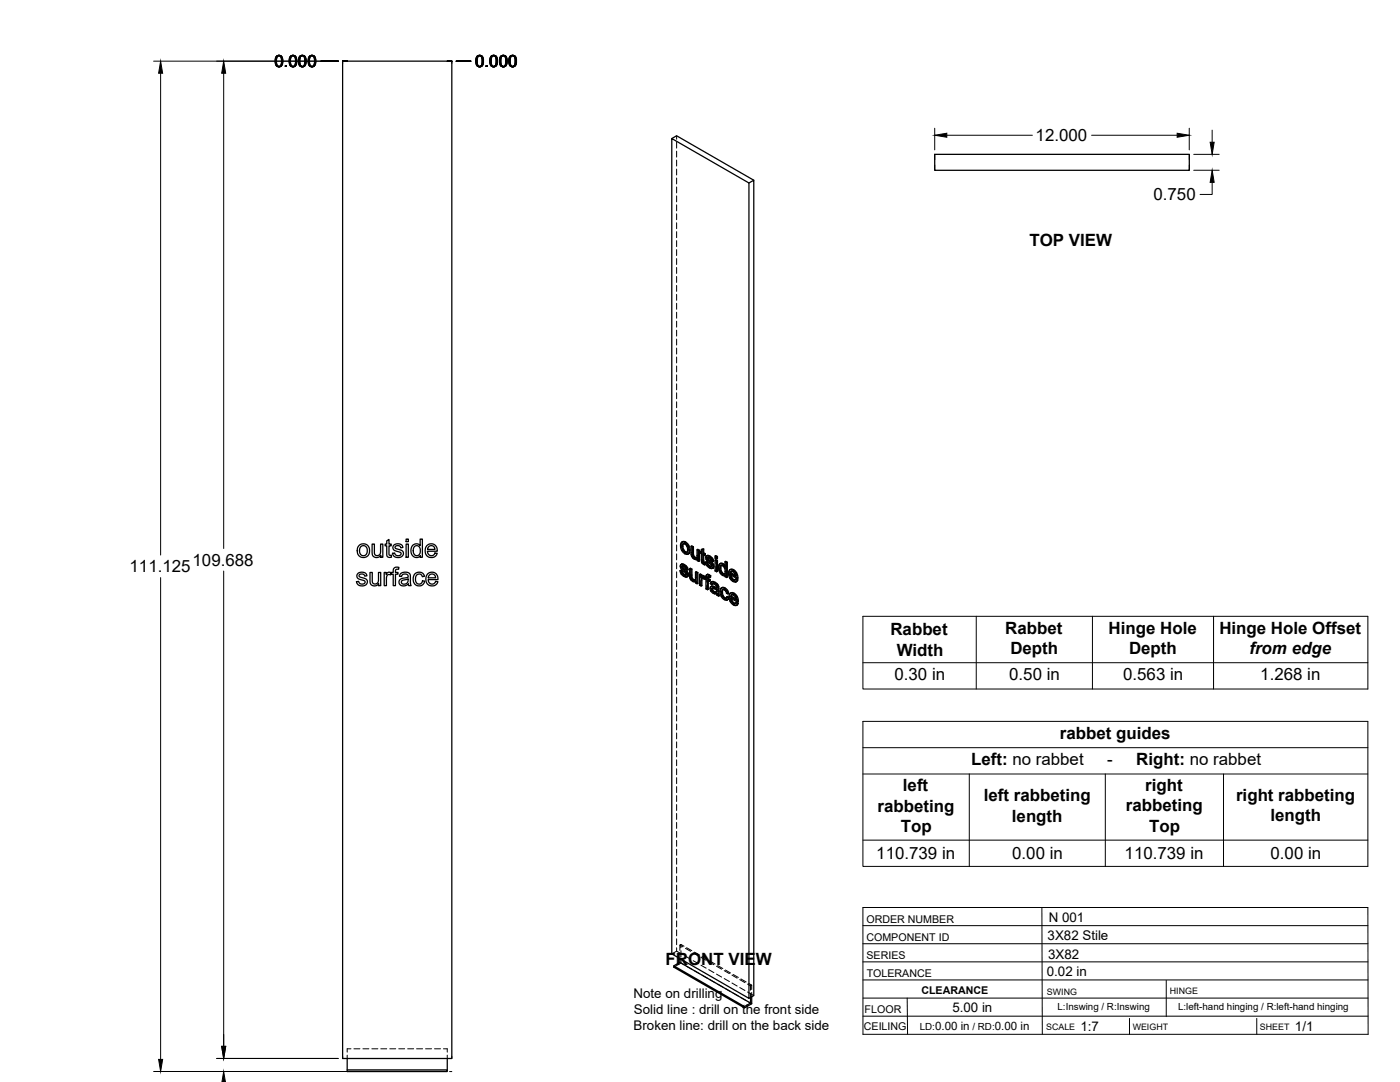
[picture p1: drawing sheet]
<svg xmlns="http://www.w3.org/2000/svg" width="559mm" height="432mm" viewBox="0 0 559 432" stroke-linecap="round" stroke-linejoin="round" font-family="sans-serif">
<!-- layer: Visible -->
<g fill="none" stroke="#000" stroke-width=".51">
<path d="M136.8 24.4h43.5v398h-43.5zM268.1 55.3l30.8 17.7v325.4l-30.8-17.7zM268.1 55.3l2-1.1 30.8 17.7M298.9 73l2-1.1v325.4l-2 1.1M373.1 61.6h101.6v6.4h-101.6zM143.4 217.6a2.69 2.69 0 0 1 4 1.2 2.69 2.69 0 0 1-2 3.7 2.8 2.8 0 0 1-2.7-1.8 2.8 2.8 0 0 1 .7-3.1zM143.9 218.2a1.7 1.7 0 0 1 2.2 0 1.7 1.7 0 0 1 .5 2.1 1.57 1.57 0 0 1-1.9 1.4 1.57 1.57 0 0 1-1.2-1.9zM148.5 217.1h.9v3.4a1.29 1.29 0 0 0 1.6 1.2 1.29 1.29 0 0 0 .9-1.8v-2.8h.9v5.3h-.8v-.8a1.88 1.88 0 0 1-2.2 .8 1.88 1.88 0 0 1-1.3-2zM154.4 215.8l.9-.5v1.8h.8v.7h-.8v3.3l.1 .5h.7l.2 .8a1.3 1.3 0 0 1-1.5-.1 1.3 1.3 0 0 1-.4-1.4v-3.1h-.7v-.7h.7zM157.2 217.6a2.27 2.27 0 0 1 3.6 .9l-.8 .1a1.1 1.1 0 0 0-1.2-.9 1.1 1.1 0 0 0-1 1l1.8 .7a1.6 1.6 0 0 1 1.4 1.9 1.6 1.6 0 0 1-2.1 1.2l-1.2-.2-.7-.6-.3-.9 .8-.1a1.23 1.23 0 0 0 1.3 1.2 1.23 1.23 0 0 0 1.2-1.3l-.1-.1a3.6 3.6 0 0 1-3.1-1.8zM162.1 217.1h.9v5.3h-.9zM162.1 215.1h.9v1.1h-.9z"/>
<path d="M164.7 217.7a2.01 2.01 0 0 1 3 0v-2.6h.9v7.3h-.8v-.7a2.24 2.24 0 0 1-2.9 .4 2.24 2.24 0 0 1-.9-2.7zM165.3 218.2a1.49 1.49 0 0 1 1.9-.2 1.49 1.49 0 0 1 .6 1.8 1.5 1.5 0 0 1-1.5 2 1.5 1.5 0 0 1-1.4-2zM170.4 217.7a2.47 2.47 0 0 1 2.9-.4 2.47 2.47 0 0 1 1.2 2.7h-3.9a1.54 1.54 0 0 0 1.2 1.7 1.54 1.54 0 0 0 1.8-1l.9 .1a2.57 2.57 0 0 1-3.5 1.5 2.57 2.57 0 0 1-1.2-3.6zM171.1 218.2a1.45 1.45 0 0 1 1.6-.3 1.45 1.45 0 0 1 .9 1.4h-2.9zM272.2 216.3l.8-.2 .7 .2zM272.2 216.3a3.1 3.1 0 0 0 2.4 4.8l.3-.2M272.3 218.1l.3 1.4M272.6 219.5l.3-.1 .8 .8-.4 .2zM272.8 217l-.2 .9M272.9 219.4l-.3-1.5-.3 .2a.88 .88 0 0 1 .6-1.2 .88 .88 0 0 1 1.1 .8 1.75 1.75 0 0 1-.3 2.8l-.4-.1M273.3 216.5l1.3 1.3 .3-.2 .5 1.9M273.7 216.3l1.2 1.3"/>
<path d="M274.6 217.8l.5 1.9 .3-.2-.2 1.2M275.1 219.7l-.2 1.2 .3-.2-.6 .4M275.8 218l.7 .4 .3-.2v3.2M276.5 218.4v3h.3l.3 .6M276.8 218.2l-.7-.4-.3 .2v2.7a2.01 2.01 0 0 0 2.5 2.4M278.2 219.4l.6 .4 .4-.2v4.3l-.4 .1v-4.2M279.2 219.6l-.7-.4-.3 .2-.1 3.1M279.9 219.3l1-.2v1.5M280.6 219.2v1.5l.3-.1 .6 .3M280.9 219.1l-1 .2v1.1l-.4-.3M142.9 228.8a2.26 2.26 0 0 1 3.6 1l-.9 .1a1.14 1.14 0 0 0-1.2-.8 1.14 1.14 0 0 0-1 .9l1.8 .7a1.6 1.6 0 0 1 1.4 2 1.6 1.6 0 0 1-2.1 1.1l-1.2-.2-.7-.6-.3-.8 .9-.2a1.23 1.23 0 0 0 1.2 1.2 1.23 1.23 0 0 0 1.2-1.3l-.1-.1a3.6 3.6 0 0 1-3-1.8zM147.7 228.5h.9v3.4a1.29 1.29 0 0 0 1.6 1.1 1.29 1.29 0 0 0 .9-1.7v-2.8h.9v5.2h-.8v-.8a1.88 1.88 0 0 1-2.3 .9 1.88 1.88 0 0 1-1.2-2.1z"/>
<path d="M153.4 228.5h.7v.8l.9-.9 2 .1v-.6a1.52 1.52 0 0 1 .6-1.4 1.52 1.52 0 0 1 1.6-.1l-.1 .8h-.3a.87 .87 0 0 0-.9 .3 .87 .87 0 0 0-.1 1h1.1v.7h-1.1v4.5h-.8v-4.5h-.9v-.5l-.2 .7a1.17 1.17 0 0 0-1.4 .2 1.17 1.17 0 0 0-.3 1.4v2.7h-.8zM159.8 229a2.31 2.31 0 0 1 4 .9l.3 3.8h-.9l-.2-.6a2 2 0 0 1-2.3 .8 2 2 0 0 1-1.4-1.9 2.75 2.75 0 0 1 3-1.5 .69 .69 0 0 0 .6-.7 .69 .69 0 0 0-.6-.6 1.4 1.4 0 0 0-2 .9l-.9-.1zM160.3 231.9l2.4-.8a1.47 1.47 0 0 1-.5 1.8 1.47 1.47 0 0 1-1.8-.1zM165.5 229.1a2.25 2.25 0 0 1 3.9 .9l-.8 .1a1.44 1.44 0 0 0-1.9-1 1.44 1.44 0 0 0-.9 2 1.46 1.46 0 0 0 1 2 1.46 1.46 0 0 0 1.8-1.3l.9 .1a2.39 2.39 0 0 1-3 1.8 2.39 2.39 0 0 1-1.5-3.2zM170.6 229.1a2.47 2.47 0 0 1 3-.5 2.47 2.47 0 0 1 1.2 2.7h-3.9a1.53 1.53 0 0 0 1.1 1.8 1.53 1.53 0 0 0 1.9-1.1l.9 .1a2.57 2.57 0 0 1-3.5 1.5 2.57 2.57 0 0 1-1.2-3.6zM171.4 229.5a1.45 1.45 0 0 1 1.6-.3 1.45 1.45 0 0 1 .9 1.4h-3zM271.4 227.8l.6 .2M271.9 225.2l1.3 .1M272 228l.4-.2 .2 .8-.3 .2zM272.1 226.2l.1 .3 .3-.2 .3 .4M272.2 226.5l.2 .3 .4-.1 1.4 1.3M272.2 225.1l-.4 .2"/>
<path d="M272.3 228.8l.7 .6h.8M272.3 225.3l.6 .2 .3-.2 .8 .6M272.4 227.8l-.7-.2-.3 .2a2.49 2.49 0 0 0 2.9 2.3M272.4 226.8l1.5 1.4 .3-.2 .5 .7M272.5 225.9l-.1 .1M272.5 226.3l-.1-.3-.3 .2a.97 .97 0 0 1 1.6 .7v.4l.6 .2M272.6 228.6l.7 .7M272.6 225.1l-.2-.1a1.32 1.32 0 0 0-1 1.3 1.32 1.32 0 0 0 1 1.3 1.93 1.93 0 0 1 1.4 1.9l-.2 .1M272.9 225.5l.7 .6 .4-.2 .4 .7M273 229.4l.6 .2M273.6 226.1l.5 .7 .3-.2 .3 .8-.4 .1-.2-.7M273.7 220.2l.5 .1"/>
<path d="M273.7 229.6h-.1M273.9 228.2l.4 .6 .4-.1 .1 .7M274.3 228.8l.2 .8 .3-.2-.2 .6M274.5 229.6l-.2 .5 .3-.1-.5 .3M275.2 226.9l.6 .4 .4-.2v3.2M275.8 227.3l.1 3.2 .3-.2 .3 .6M275.9 230.5l.2 .6 .4-.2 .4 .4M276.1 231.1l.5 .4h.9l-.3 .1M276.2 227.1l-.7-.3-.3 .1v2.7a2 2 0 0 0 2.5 2.4M276.5 221.6l.2 .6 .4-.2 .4 .4M276.6 231.5l.6 .1M276.7 222.2l.5 .4 .9-.1"/>
<path d="M277.2 222.6l.5 .1M277.6 228.3l.6 .4 .4-.2v4.3l-.4 .2v-4.3M277.7 232.1l-.2 .1M277.7 232v.6l.5 .4M278 222.6l-.3 .1M278.1 222.5l-.4 .2M278.3 223.1v.6l.5 .3M278.3 223.1l-.3 .2M278.6 228.5l-.7-.4-.3 .2v2.9l-.4 .4M279.2 229.2l.6 .4 .3-.2v.5l.4-.2M279.8 229.6v.6l.7-.5h.4M279.9 220l-.4 .1v.6l.4 .3v2.4a1.51 1.51 0 0 0 1.7 1.9l-.1-.7h-.6"/>
<path d="M280 230.9l.2 2.8-.4 .2v-2.3M280.1 229.4l-.6-.4-.3 .2v4.3l.6 .4M280.2 229.8l.7-.1 .6 .5M280.3 230.6v.1M280.6 220.7l.6 .4 .3-.2v.6l-.3 .2v-.6M280.6 229.9l.6 .5M280.6 224.3l.6 .2M280.7 224.5l.8 .1M280.9 221.5v2.6M281 231.1l-.8-.5-.2 .3 .3-.2-.1 .8M281 231.1l.2-.5v.3l.6 .4v3.7l.6 .4M281.2 221.7l-.6-.4v2.7l.4 .3"/>
<path d="M281.2 224.8l.1 .7M281.2 231l-.2 .1M281.5 230.2l.3 .1M281.6 224.3l.6 .3M282.1 221.8l1.3 .1M282.2 229.4h.9l.6 .4M282.2 224.6l.3-.2 .3 .8-.3 .2zM282.3 222.8l.6 .4M282.4 223.1l.2 .3 .3-.2 1.5 1.4M282.4 231.1l.7 .4 .3-.2v.6l-.3 .2v-.6M282.4 221.7l-.5 .2M282.5 225.4l.6 .6h.9"/>
<path d="M282.5 229.2l-.5 .2M282.5 221.8l.5 .3 .4-.2 .7 .6M282.5 224.4l-.6-.2-.3 .1a2.49 2.49 0 0 0 2.9 2.4M282.6 223.4l1.5 1.4 .3-.2 .4 .7M282.6 222.5v.1M282.7 222.9l-.1-.3-.3 .2a1.04 1.04 0 0 1 1.5 .8l.7 .5M282.7 231.8v3.4l-.3 .2v-3.8l.7 .5M282.7 230.2v.7M282.8 229.6l.6 .4 .3-.2-.4 .7 .1-.5M282.8 225.2l.7 .6M282.8 221.7l-.2-.1a1.32 1.32 0 0 0-1 1.3 1.32 1.32 0 0 0 1 1.3 1.93 1.93 0 0 1 1.4 1.9l-.2 .1M283 222.1l.8 .6 .3-.2 .5 .7"/>
<path d="M283.1 229.4l-.6-.2-.5 .2-.2 1.3-.6-.3 .3-.2M283.1 226l.7 .2M283.3 230.5l-.8-.3-.1 .9 .3-.2 .7 .4M283.8 222.7l.5 .7 .3-.2 .2 .7-.3 .2-.2-.7M283.8 234.1l.8-.2 1.4 .5M283.8 226.2h.1M284.1 235.2l.1 .6 .4-.2 .5 .5M284.1 224.8l.4 .6 .3-.1 .2 .7M284.1 234.9v.3l.3-.2 .2 .6M284.2 233.9l-.5 .2M284.2 235.8l.6 .5h1h-1M284.3 234.8l-.2 .1"/>
<path d="M284.3 232.2l.9 .4 .3-.2 .8 .6M284.4 234.8h.3a1.07 1.07 0 0 1 1.3 1.1l-.5 .6M284.4 234.8l-.3 .1M284.4 234.8v.2M284.5 225.4l.1 .7 .4-.1-.2 .5M284.5 232.9l-.4 .5 .1-.2a1.4 1.4 0 0 1 1.8 1.5l-1.7-.6M284.6 233.9h-.1a1.2 1.2 0 0 0-1.2 .9 1.2 1.2 0 0 0 .6 1.4l1.6 .8a.43 .43 0 0 1 .6-.1 .43 .43 0 0 1 .1 .6l.6 .4M284.6 226.1l-.1 .6 .3-.2-.5 .3M284.6 232.1l-.8 .2M285.2 232.6l.7 .6 .4-.2 .4 .5M285.4 223.5l.3-.1 .7 .3-.4 .2zM285.4 221.9l.3-.2 .7 .4-.4 .2z"/>
<path d="M285.4 223.5v4.3l.6 .4M285.4 221.9v.8l.6 .4M285.5 232.4l-.9-.3-.8 .2-.3 .6 .6 .5M285.9 233.2l.5 .5 .3-.2 .2 .6M286.4 223.7v4.3l-.4 .2v-4.3M286.4 222.1v.8l-.4 .2v-.8M286.4 233.7l.2 .6 .3-.2 .1 3M286.6 234.3l.1 3 .3-.2 .1 .6-.3 .2-.1-.6M287.4 226.8l.3 1.5M287.5 224.9h1.1l.7 .5M287.7 225.8a2.1 2.1 0 0 1 1.5 3.2l-.8 .1M287.7 225.8l-.3 1 .3-.1 .3 1.4"/>
<path d="M287.7 228.3l.3-.2 .8 .8-.5 .1zM287.8 225.7l-.1 .1M287.8 224.7l-.5 .3M288 225.7l-.3 1M288.1 236.5l.2 1.4 .3-.2 .8 .8M288.2 234.6l.9 .2 .3-.2 1 1M288.3 237.9l.8 .8h.8M288.3 225.1l.6 .5h.5M288.5 234.4l-.6 .3M288.6 235.3l-.2 1M288.6 224.9a1.44 1.44 0 0 0-1.6 .4 1.44 1.44 0 0 0-.2 1.6v.2a2.49 2.49 0 0 0 2.5 2.6l.1-.1M288.8 228.9l.4 .1"/>
<path d="M289.1 234.8l1 1 .3-.2 .5 1.3-.3 .1-.5-1.2M289.4 224.2l.6 .3 .3-.1v5.9l-.3 .2v-6M289.4 234.6a1.33 1.33 0 0 0-1.5 .1 1.33 1.33 0 0 0-.5 1.4 2.99 2.99 0 0 0 2.7 3.4M289.4 229.6v.5l.6 .4M289.4 229.6l-.2 .2M290 238.2l.6 .4M290.3 224.4l-.6-.4-.3 .2v2.1l-.5-.7M290.6 237l-.6-.2a1.19 1.19 0 0 0-.6-1.1 1.19 1.19 0 0 0-1.2-.1l-.1 .9 .3-.2 .2 1.4M290.6 238.6l.4-.2-.3 .7-.6 .4zM291 238.4l-.7-.4-.6 .8-.6-.1M291.3 227.4h1.5l1.2 1.2M291.4 236.8l1.6-.1 1.2 1.3"/>
<path d="M291.5 228.8l2 1.2a1.51 1.51 0 0 0-1.9-1.8l-.1 .6 .3-.2 1.7 1M291.7 238.1l2 1.2a1.5 1.5 0 0 0-1.9-1.7l-.1 .5 .3-.1 1.7 .9M291.8 230.6l.7 .9 .9-.1M291.8 229.6l.3 .8M292 228l-.2 .6M292 238.9l.3 .9M292 240l.7 .8h.9M292.2 237.4l-.2 .6M292.5 227.5l1.2 1.3 .3-.2 .5 2M292.5 231.5l.6 .1M292.7 236.9l1.1 1.1a1.62 1.62 0 0 1 .9 1.9M292.8 227.4a1.51 1.51 0 0 0-1.8 .2 1.51 1.51 0 0 0-.2 1.9 2.52 2.52 0 0 0 3.2 2.6l.5-.7"/>
<path d="M293 236.7a1.52 1.52 0 0 0-1.8 .3 1.52 1.52 0 0 0-.2 1.9 2.53 2.53 0 0 0 3.2 2.5l.5-.6M293.3 231.5l-.2 .1M293.5 231.1l.7 .5M293.7 228.8l.5 1.9 .3-.1-.3 .1M293.9 238.2l.5 1.9 .3-.2-.3 .2M294.2 230.9l-2.8-1.6 .4 1.3 .3-.2 .8 .9M294.5 231.4l-.7 .8M294.5 231.4l-.6-.5-.8 .7M292.7 240.8l.6 .2M293.5 240.9l-.2 .1M293.7 240.5l.7 .5M294.4 240.3l-2.8-1.6 .4 1.3 .3-.2 .8 .8"/>
<path d="M294.7 240.8l-.7 .8M294.7 240.8l-.7-.5-.7 .7M271.4 382.5v1.5l-2.5 1.4v.6l28.3 16.2v-.5l-28.3-16.3M271.4 384l28.2 16.3-2.4 1.4M299.6 398.1v2.2M300 397.8v2.8l-2.8 1.6M138.6 422.4v5.2h39.9v-.6h-39.9M178.5 422.4v4.6"/>
</g>
<!-- layer: Hidden -->
<g fill="none" stroke="#000" stroke-width=".4">
<path d="M270.1 54.2v1.4M270.1 56.7v2.4M270.1 60.3v2.4M270.1 63.9v2.4M270.1 67.5v2.4M270.1 71v2.4M270.1 74.6v2.4M270.1 78.2v2.4M270.1 81.7v2.4M270.1 85.3v2.4M270.1 88.9v2.4M270.1 92.5v2.3"/>
<path d="M270.1 96v2.4M270.1 99.6v2.4M270.1 103.2v2.4M270.1 106.7v2.4M270.1 110.3v2.4M270.1 113.9v2.4M270.1 117.5v2.3M270.1 121v2.4M270.1 124.6v2.4M270.1 128.2v2.4M270.1 131.8v2.3M270.1 135.3v2.4"/>
<path d="M270.1 138.9v2.4M270.1 142.5v2.3M270.1 146.1v2.3M270.1 149.6v2.4M270.1 153.2v2.4M270.1 156.8v2.3M270.1 160.3v2.4M270.1 163.9v2.4M270.1 167.5v2.4M270.1 171v2.4M270.1 174.6v2.4M270.1 178.2v2.4"/>
<path d="M270.1 181.8v2.4M270.1 185.3v2.4M270.1 188.9v2.4M270.1 192.5v2.4M270.1 196v2.4M270.1 199.6v2.4M270.1 203.2v2.4M270.1 206.8v2.3M270.1 210.3v2.4M270.1 213.9v2.4M270.1 217.5v2.4M271.9 217.6l.5 1.9-.3 .2"/>
<path d="M272.4 219.5l1.3 1.3-.4 .2M272.5 216.1l-.9 1.6M272.8 217l-.2 .1M272.9 216.9h.8l-.4 .2M273.7 216.9l.7 .9-.3 .2M274.4 217.8l.4 1-.4 .6M274.8 219.2l-.2 .8-.5 .4M276.1 217.8l.1 3.4-.3 .2M278.5 219.2v2.7l-.4 .6M279.8 219.9v.6l-.3 .2M280.3 219.1v1.1l-.4 .2M270.1 221v2.4"/>
<path d="M270.1 224.6v2.4M270.1 228.2v2.4M270.1 231.8v2.3M270.1 235.3v2.4M270.1 238.9v2.4M271.7 227.6l.5 1.3-.3 .2M271.8 225.8l.2 .6-.3 .2M271.9 225.3l-.4 .6M272 226.4l.4 .7-.3 .1M272.1 225.1l-.5 .4M272.2 228.9l1.1 1-.3 .1M272.3 225.9l.3-.2-.1 .2"/>
<path d="M272.4 227.1l1.6 1.5-.3 .1M272.6 225.8l-.4 .2M272.6 225.7l.6 .2-.3 .2M273.2 225.9l.6 .5-.3 .2M273.3 229.9l.8 .2-.3 .2M273.7 220.8l.9 .3-.3 .2M273.8 226.4l.2 .7-.3 .2M274 229.4h-.2M274 228.6l.2 .5-.4 .2M274 229.4l-.3 .2 .3-.2M274 227.1l.7 .3M274.2 229.1l-.2 .3"/>
<path d="M274.5 230.1h-.4M274.5 220.3h-.3M274.9 221l-.3 .1M275.5 226.8l.1 3.3-.3 .2M275.6 230.1l.2 .7-.3 .1M275.8 230.8l.4 .6-.3 .2M276.2 221.2l.2 .6-.3 .2M276.2 231.4l.6 .5-.3 .2M276.4 221.8l.4 .7-.3 .2M276.8 222.5l.6 .5-.3 .1M276.8 231.9l.6 .2 .6-.3-.2 .2M277.4 223l.7 .2 .5-.3-.2 .2"/>
<path d="M277.7 231.4l-.4 .2M277.8 231.2l-.3 .3M277.9 228.1v2.7l-.4 .6M278 231.8v.7l-.3 .1M278 232.5l.6 .3M278.1 222.5h.1M278.1 222.5l-.1 .1M278.3 222.5l-.4 .2M278.4 222.3l-.3 .2M278.6 222.9v.6l-.3 .2M278.6 223.5l.6 .4M279.5 231.8v1.5l-.3 .2"/>
<path d="M279.5 233.3l.7 .4M279.5 229v1.6M279.8 220.5l.5 .3-.4 .2M279.9 220l.4 .2M280.1 229.9v.1M280.2 230.6l.3-.2-.2 .2M280.3 220.8v3.4l-.3 .1M280.3 224.2l.3 .4-.3 .2M280.4 229.7l-.6 .5M280.4 230.4l-.3 .2M280.5 230.4l.4 .1-.3 .2M280.6 221.3l.3-.2v.4"/>
<path d="M280.6 224.6l.5 .5-.3 .2M280.9 230.5l.4 .4M280.9 221.1l.6 .4M281.1 225.1l.5 .2M281.2 230.6l.3-.2-.2 .5M281.3 230.9l-.1 .1M281.5 230.8l.6 .3-.3 .2M281.5 230.4l-.3 .5M281.5 230.3l-.3 .2M281.8 230.3l.3 .2M281.9 224.2l.5 1.3-.4 .2M282 222.4l.1 .6-.3 .2"/>
<path d="M282.1 233.6v1.2l-.3 .2M282.1 234.8l.6 .4M282.1 231.1v1.2M282.1 221.9l-.4 .6M282.1 223l.4 .6-.3 .2M282.2 229.4l-.1 1.1-.3 .2M282.3 221.7l-.5 .4M282.3 229.2l-.5 .4M282.4 225.5l1.1 1-.4 .1M282.4 231.6l.3-.2v.4M282.5 222.5l.3-.2-.2 .2M282.5 230.2l.3-.2-.1 .2"/>
<path d="M282.5 223.6l1.6 1.6-.3 .1M282.7 231.4l.7 .5M282.7 222.4l-.3 .1M282.8 222.3l.6 .2-.3 .2M282.8 230l.4 .1-.3 .2M283.2 230.1l.4 .3M283.4 222.5l.6 .5-.3 .2M283.5 226.5l.8 .2-.4 .2M283.7 234.6l.3 1.1-.3 .2M283.8 232.7l.6 .5M283.8 234.1l-.4 .7M284 223l.2 .7-.3 .2"/>
<path d="M284 234l-.5 .3M284 235.7l1 .9-.3 .2M284.1 232.2l-.6 .7M284.1 226h-.1M284.1 226l-.3 .2M284.1 225.2l.2 .5-.3 .1M284.2 232.1l-.4 .2M284.2 223.7l.6 .2M284.3 225.7l-.2 .3M284.4 232.9l.4-.2-.3 .2M284.5 234.7l.2-.1zM284.5 234.7l-.2 .1"/>
<path d="M284.5 234.6l-.3 .2M284.6 226.7h-.3M284.7 234.6l1.6 .5-.3 .2M284.8 232.7l.6 .2-.3 .2M285 236.6l.7 .2-.4 .2M285.4 232.9l.7 .7-.3 .2M285.7 236.8l.6-.1-.3 .2M285.7 226.1v1.5l-.3 .2M285.7 221.7v.9l-.3 .1M285.7 227.6l.7 .4M285.7 223.4v1.5M285.7 222.6l.7 .3"/>
<path d="M286 234.4l.3 .1M286 236.2l-.3 .2M286.1 233.6l.2 .7-.3 .2M286.2 236l-.4 .3M286.3 235.1l-.1 .9-.3 .2M286.3 234.3l-.3 .4M286.3 236.7l.2 .6-.3 .2M286.5 237.3l.6 .4M287.1 226.3l.2 1.3-.3 .2M287.3 225.2l-.2 1.1-.3 .2M287.3 227.6l.6 1.1-.4 .2M287.6 224.9l-.6 .5"/>
<path d="M287.7 235.9l.5 1.9-.3 .2M287.9 228.7l.8 .7-.3 .2M287.9 234.8l-.2 1.1-.3 .2M288 225.6h.7l-.3 .2M288 225.6v.1M288.1 225.6l-.3 .1 .2-.1M288.2 237.8l1.2 1.3-.3 .2M288.2 234.5l-.6 .5M288.6 235.3l-.2 .1M288.7 235.2h.7l-.3 .2M288.7 229.4l.6 .2 .4-.2-.2 .2M288.7 225.6l.7 .8-.3 .2"/>
<path d="M289.4 225.6l.3 .5M289.4 239.1l1 .2M289.4 235.2l.6 .6-.3 .2M289.4 226.4l.3 1.5-.3 .2M289.5 228.9l-.3 .1M289.7 224v2.1l-.3 .2M289.7 227.9l-.1 .7-.5 .5M289.7 229.4v.6l-.3 .1M289.7 230l.6 .3M290 235.8l.3 .8-.3 .2M290 238.6l-.1 .1M290.3 236.6l.6 .3"/>
<path d="M290.3 238l-.6 .8M291.1 228.6l.5 1.9-.3 .2M291.3 238l.5 1.9-.4 .2M291.4 229.3l.3-.1 .1 .4M291.6 230.5l1.3 1.4-.4 .2M291.6 227.2l-.8 1.6M291.6 238.7l.3-.2 .1 .4M291.7 229.2l2.8 1.6M291.8 239.9l1.3 1.3-.4 .2M291.8 236.6l-.5 1.4-.3 .2M291.9 238.5l2.8 1.6M292 228h-.2"/>
<path d="M292.1 227.9h.7l-.3 .2M292.2 237.4h-.2M292.3 237.2l.7 .1-.3 .2M292.8 227.9l.8 .9-.3 .2M292.9 231.9l1 .2-.3 .2M293 237.3l.8 .9-.3 .2M293.4 231.4h.1M293.5 229.6l.4 .2M293.5 231.4l-.2 .1 .2-.1M293.6 228.8l.3 1-.4 .2M293.7 238.9l.3 .2M293.8 238.2l.2 .9-.3 .2"/>
<path d="M293.9 230.9l-.4 .5M294.1 232l-.2 .1M270.1 242.5v2.4M270.1 246.1v2.3M270.1 249.6v2.4M270.1 253.2v2.4M270.1 256.8v2.3M293.1 241.2l1 .3-.3 .2M293.8 240.7l-.4 .2M294 240.3l-.4 .5M294.3 241.4l-.2 .1M270.1 260.4v2.3"/>
<path d="M270.1 263.9v2.4M270.1 267.5v2.4M270.1 271.1v2.3M270.1 274.6v2.4M270.1 278.2v2.4M270.1 281.8v2.4M270.1 285.3v2.4M270.1 288.9v2.4M270.1 292.5v2.4M270.1 296.1v2.4M270.1 299.6v2.4M270.1 303.2v2.4"/>
<path d="M270.1 306.8v2.4M270.1 310.3v2.4M270.1 313.9v2.4M270.1 317.5v2.4M270.1 321.1v2.3M270.1 324.6v2.4M270.1 328.2v2.4M270.1 331.8v2.4M270.1 335.4v2.3M270.1 338.9v2.4M270.1 342.5v2.4M270.1 346.1v2.3"/>
<path d="M270.1 349.7v2.3M270.1 353.2v2.4M270.1 356.8v2.4M270.1 360.4v2.3M270.1 363.9v2.4M270.1 367.5v2.4M270.1 371.1v2.4M270.1 374.7v2.3M270.1 378.2v1.4M270.1 379.6l-2 1.1M270.1 379.6l2.5 1.4M271.4 377.2l1.2 .7"/>
<path d="M271.8 378.2v-1.3l-.4 .3v2.1M271.8 379.4v2.4M271.8 376.9l1.2 .7M273.6 378.5l2.1 1.1M274 378.2l2.1 1.2M277.2 380l2 1.2M271.4 380.4v2.1M271.8 384.3l-2.9 1.7M271.8 383v1.3M271.8 384.3l1.2 .7M273.6 381.6l2.1 1.2M274 385.6l2.1 1.2"/>
<path d="M276.7 380.2l2.1 1.2M276.7 383.4l2.1 1.2M277.2 387.4l2 1.2M279.8 382l2.1 1.2M279.8 385.2l2.1 1.2M280.2 381.8l2.1 1.1M280.2 389.2l2.1 1.2M282.9 383.8l2 1.2M282.9 387l2 1.2M283.3 383.5l2.1 1.2M283.3 391l2.1 1.2M286 385.6l2 1.2"/>
<path d="M286 388.7l2 1.2M286.4 385.3l2.1 1.2M286.4 392.7l2.1 1.2M289.1 387.4l2 1.2M289.1 390.5l2 1.2M289.5 387.1l2.1 1.2M289.5 394.5l2.1 1.2M292.2 389.1l2 1.3M292.2 392.3l2 1.2M292.6 388.9l2.1 1.2M292.6 396.3l2.1 1.2M295.3 390.9l2 1.2"/>
<path d="M295.3 394.1l2 1.2M295.7 390.7l2.1 1.2M295.7 398.1l2.1 1.2M298.4 392.7l1.2 .7 .4-.3M298.4 395.9l2.5 1.4M298.8 392.5l1.2 .6M298.8 399.9l1.2 .7M299.6 393.4v1.7M299.6 396.3v1.8M300 393.1v1.8M300 396.1v1.7M140.1 418.5h-1.5v1.4"/>
<path d="M141.3 418.5h2.4M144.8 418.5h2.4M148.4 418.5h2.4M152 418.5h2.4M155.6 418.5h2.3M159.2 418.5h2.3M162.7 418.5h2.4M166.3 418.5h2.4M169.9 418.5h2.4M173.4 418.5h2.4M177 418.5h1.5v1.4M138.6 421.1v1.3"/>
<path d="M178.5 421.1v1.3"/>
</g>
<!-- layer: Reference -->
<path d="M136.8 24.4h1.8zM137.7 24.4h-.9h1.8h-1.8v.9M178.5 24.4h1.8zM179.4 24.4h.9v.9M373.1 61.6v2.1M373.1 65.8v2.2M474.7 61.6v2.1M474.7 65.8v2.2M136.8 421.5v.9h.9M179.4 427.6h.9M180.3 421.5v.9h-.9" fill="none" stroke="#000" stroke-width=".4"/>
<!-- layer: Hidden Narrow -->
<path d="M273.3 228l-.3 .1M275.5 229.4l-.3 .2M276.1 220.5l-.3 .2M277.9 230.4l-.3 .2M278.5 221.5l-.3 .2M280.3 223.2l-.4 .2M282.1 230.1l-.3 .2M283.5 224.6l-.3 .1M285.3 234.8l-.4 .2M286.3 235.4l-.3 .1" fill="none" stroke="#000" stroke-width=".4"/>
<!-- layer: Visible Narrow -->
<path d="M273.3 227.2l-.3 .2M276.2 229.5l-.4 .2M276.8 220.6l-.3 .2M280.9 223.6l-.3 .2M282.7 230.5l-.3 .2M283.5 223.8l-.4 .1M285.2 234.1l-.3 .2M286.9 234.8l-.3 .2M286.9 235.8l-.3 .2" fill="none" stroke="#000" stroke-width=".4"/>
<!-- layer: Titleblock -->
<path d="M344.4 362.2h201.6l.1 50.6h-201.7zM344.4 376.6h201.6M344.4 369.4h201.6M415.9 362.2l.1 50.6M344.4 383.9h201.6M344.4 398.3h201.6M344.4 391.1h201.6M362.1 398.3l.1 14.4M465.5 391.3v14.4M344.4 405.5h201.7M450.8 406.4v6.4M501.6 406.4v6.4" fill="none" stroke="#000" stroke-width=".4"/>
<!-- layer: Custom Tables -->
<path d="M344.4 246h201.6v29h-201.6zM389.7 246v29M436 246v29M484.4 246v29M344.4 264.5h201.6M344.4 287.9h201.6v57.9h-201.6zM344.4 298.4h201.6M344.4 308.9h201.6M386.9 308.9v36.9M441.2 308.9v36.9M488.4 308.9v36.9M344.4 335.3h201.6" fill="none" stroke="#000" stroke-width=".4"/>
<!-- layer: FD_Dimensions -->
<g fill="none" stroke="#000" stroke-width=".4">
<path d="M61.3 24.4h73.7M64.1 29.2v192.3M89.3 29.2v189.7M182.1 24.4h5.8M373.1 51.2v8.6M377.9 54h34.2M435.7 54h34.2M474.7 51.2v8.6M483.8 51.9v4.9M476.5 61.6h10.1M476.5 67.9h10.1M483.8 72.8v4.8h-4.8"/>
<path d="M64.1 230.5v192.3M89.3 227.9v189.7M61.3 427.6h116.3M86.5 422.4h48.5"/>
</g>
<path d="M64.1 24.4l.8 4.8h-1.6zM89.3 24.4l.8 4.8h-1.6zM373.1 54l4.8-.8v1.6zM469.9 53.2l4.8 .8-4.8 .8zM483 56.8h1.6l-.8 4.8zM483.8 67.9l.8 4.9h-1.6zM88.5 417.6h1.6l-.8 4.8zM63.3 422.8h1.6l-.8 4.8zM89.3 427.6l.7 4.2h-1.4z" fill="#000" stroke="#000" stroke-width=".4"/>
<g font-size="6.7">
<text x="109.6" y="26.8">0.000</text>
<text x="189.7" y="26.8">0.000</text>
<text x="413.4" y="56.3">12.000</text>
<text x="460.4" y="80">0.750</text>
<text x="410.9" y="98.2">TOP VIEW</text>
<text x="76.9" y="225.8">109.688</text>
<text x="51.7" y="228.4">111.125</text>
<text x="355.4" y="253.6">Rabbet</text>
<text x="401.2" y="252.9">Rabbet</text>
<text x="442.5" y="252.9">Hinge Hole</text>
<text x="486.7" y="252.9">Hinge Hole Offset</text>
<text x="357.9" y="261.6">Width</text>
<text x="403.3" y="261">Depth</text>
<text x="450.6" y="261">Depth</text>
<text x="498.7" y="261">from edge</text>
<text x="357" y="271.4">0.30 in</text>
<text x="402.8" y="271.4">0.50 in</text>
<text x="448.3" y="271.4">0.563 in</text>
<text x="503" y="271.4">1.268 in</text>
<text x="423" y="294.8">rabbet guides</text>
<text x="387.6" y="305.4">Left: no rabbet</text>
<text x="441.9" y="305.4">-</text>
<text x="453.5" y="305.4">Right: no rabbet</text>
<text x="360.4" y="315.8">left</text>
<text x="457.1" y="315.8">right</text>
<text x="350.3" y="323.9">rabbeting</text>
<text x="392.7" y="319.8">left rabbeting</text>
<text x="449.4" y="323.8">rabbeting</text>
<text x="493.4" y="319.8">right rabbeting</text>
<text x="403.9" y="327.9">length</text>
<text x="507" y="327.8">length</text>
<text x="359.5" y="331.9">Top</text>
<text x="458.6" y="331.9">Top</text>
<text x="349.8" y="342.9">110.739 in</text>
<text x="404" y="342.9">0.00 in</text>
<text x="448.9" y="342.9">110.739 in</text>
<text x="507.1" y="342.9">0.00 in</text>
<text x="265.7" y="385.2">FRONT VIEW</text>
</g>
<g font-size="5.3">
<text x="418.6" y="368">N 001</text>
<text x="418.1" y="375.1">3X82 Stile</text>
<text x="418.3" y="382.5">3X82</text>
<text x="417.8" y="389.5">0.02 in</text>
<text x="252.9" y="398.4">Note on drilling</text>
<text x="253" y="404.9">Solid line : drill on the front side</text>
<text x="380.1" y="404">5.00 in</text>
<text x="252.9" y="411.2">Broken line: drill on the back side</text>
<text x="431.3" y="411.5">1:7</text>
<text x="516.9" y="411.5">1/1</text>
</g>
<g font-size="4.6">
<text x="373.2" y="411.2">0.00 in</text>
<text x="397" y="411.2">0.00 in</text>
</g>
<g font-size="4.3">
<text x="345.8" y="368.4">ORDER NUMBER</text>
<text x="345.8" y="375.5">COMPONENT ID</text>
<text x="345.8" y="382.7">SERIES</text>
<text x="345.9" y="389.9">TOLERANCE</text>
<text x="367.7" y="396.7">CLEARANCE</text>
<text x="345.1" y="404.3">FLOOR</text>
<text x="344.8" y="411.1">CEILING</text>
</g>
<g font-size="3.9">
<text x="422.1" y="403.1">L:Inswing / R:Inswing</text>
<text x="470.2" y="403.1">L:left-hand hinging / R:left-hand hinging</text>
<text x="367.1" y="411.2">LD:</text>
<text x="388.2" y="411.2">/ RD:</text>
</g>
<g font-size="3.5">
<text x="417.9" y="397">SWING</text>
<text x="466.9" y="396.9">HINGE</text>
<text x="417.5" y="410.9">SCALE</text>
<text x="452.1" y="410.9">WEIGHT</text>
<text x="502.9" y="410.9">SHEET</text>
</g>
</svg>
